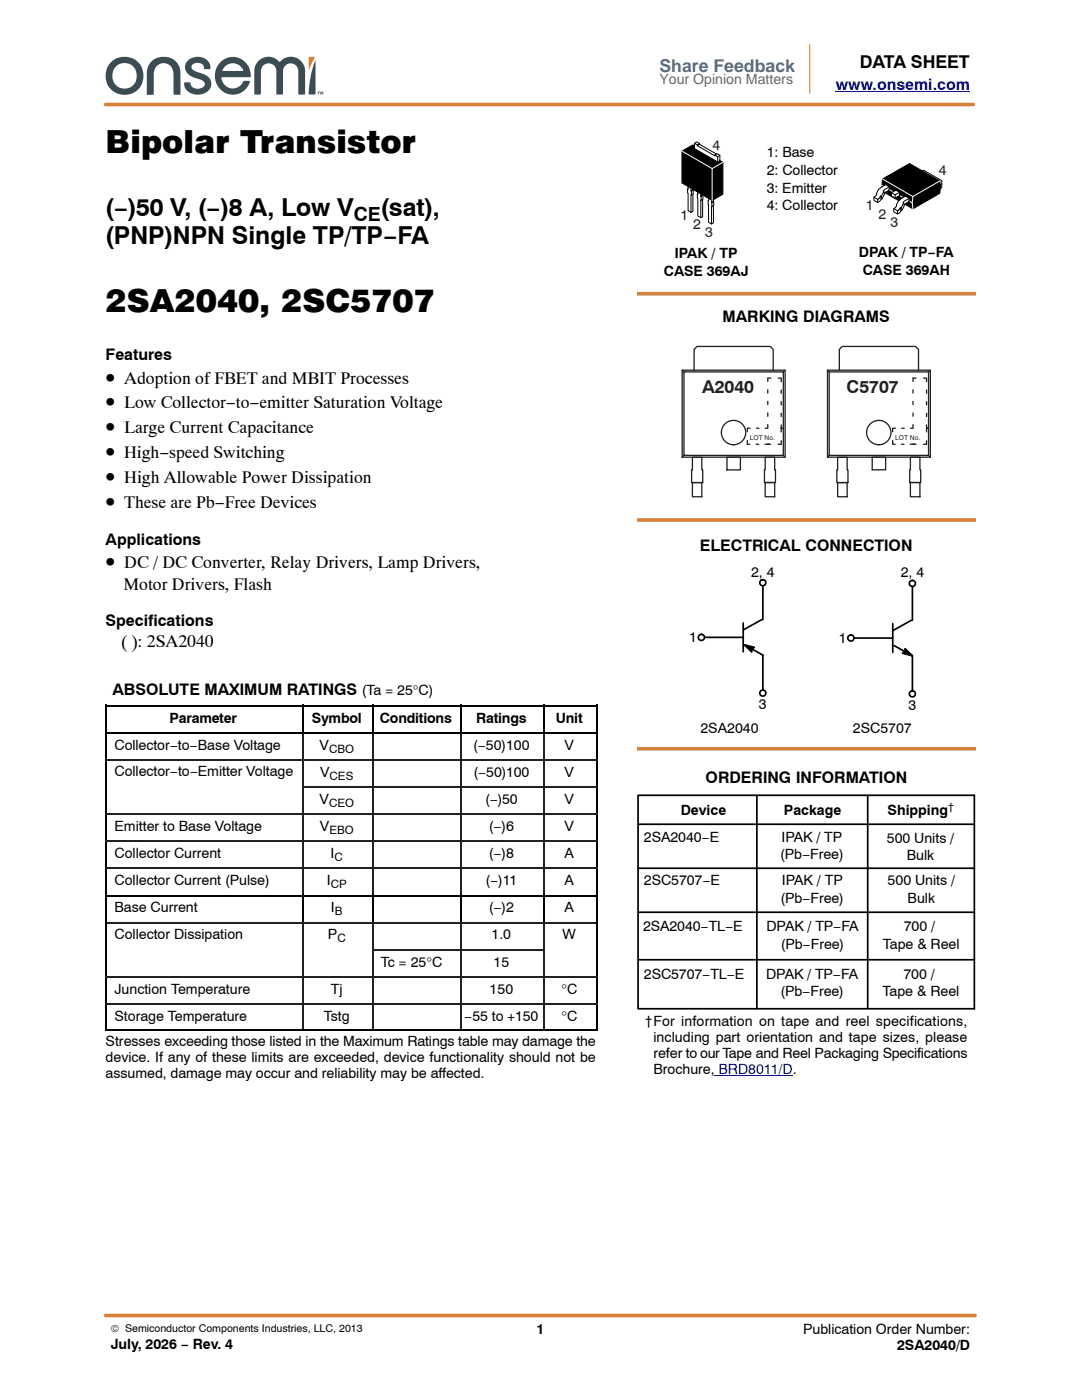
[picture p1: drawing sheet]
<svg xmlns="http://www.w3.org/2000/svg" width="216mm" height="279mm" viewBox="0 0 216 279" stroke-linecap="round" stroke-linejoin="round" font-family="sans-serif">
<path d="M61.6 11.4l1.3-.1-1.3 2.8z" fill-rule="evenodd" fill="#d98038"/>
<g fill="#3b4d54">
<path d="M45 13.1l-.6 .9 .1 .2 4-.1a2.21 2.21 0 0 0-3.5-1zM43.9 12.5a3.5 3.5 0 0 1 4.1-.8 3.5 3.5 0 0 1 1.9 3.7h-5.6a2.16 2.16 0 0 0 2.2 2.3 2.62 2.62 0 0 0 2.2-1.6l1.2 .1a3.6 3.6 0 0 1-4.5 2.5 3.6 3.6 0 0 1-2.4-4.5l.3-.9z" fill-rule="evenodd"/>
<path d="M37.4 12.1a2.75 2.75 0 0 1 4.6 1v.7h-1.2a1.38 1.38 0 0 0-1.1-1.2 1.38 1.38 0 0 0-1.5 .7 1.29 1.29 0 0 0 1.2 1.1l1 .3a2.06 2.06 0 0 1 1.8 2.1 2.06 2.06 0 0 1-2 2 2.54 2.54 0 0 1-3.4-2.3l1.1-.1a1.55 1.55 0 0 0 1.4 1.3 1.55 1.55 0 0 0 1.6-.9 2.27 2.27 0 0 0-1.9-1.2 2.14 2.14 0 0 1-1.6-3.5z" fill-rule="evenodd"/>
<path d="M30.3 12.2a3.4 3.4 0 0 1 3.6-.7 3.4 3.4 0 0 1 2.1 3.1v4.2l-.1 .1h-1.2l-.1-.4a16.4 16.4 0 0 0-.2-4.8 1.95 1.95 0 0 0-2.3-1 1.95 1.95 0 0 0-1.4 2.1v4.1h-1.4v-1.2a14 14 0 0 1 .3-4.5z" fill-rule="evenodd"/>
<path d="M23.1 13.3a2.54 2.54 0 0 0-.1 3.6 2.54 2.54 0 0 0 3.6 .1 2.57 2.57 0 0 0 .4-3.2 2.57 2.57 0 0 0-3.1-1zM21 15.1a3.8 3.8 0 0 1 7.6 0 3.8 3.8 0 0 1-7.6 0z" fill-rule="evenodd"/>
<path d="M62.9 12.1l.1 6.6-.2 .2-1.2-.1a19 19 0 0 1 1.3-6.7z" fill-rule="evenodd"/>
<path d="M51.6 12.2a2.87 2.87 0 0 1 4.2 .1 2.88 2.88 0 0 1 3.2-.8 2.88 2.88 0 0 1 1.9 2.7v4.5l-.2 .2h-1l-.2-.2v-4.5a1.53 1.53 0 0 0-1.5-1.6 1.53 1.53 0 0 0-1.5 1.6v4.5l-.2 .2h-1l-.2-.2v-4.5a1.54 1.54 0 0 0-1.5-1.6 1.54 1.54 0 0 0-1.5 1.6v4.5l-.2 .2h-1l-.2-.2 .1-5 .2-.8z" fill-rule="evenodd"/>
<path d="M63.4 18.3h.4l-.1 .1v.5h-.2v-.5z" fill-rule="evenodd"/>
<path d="M63.9 18.3h.2l.1 .4 .1-.4h.2v.6h-.1v-.5l-.1 .4h-.1l-.2-.4v.5h-.1z" fill-rule="evenodd"/>
</g>
<path d="M166.8 18.3h26.7M142.6 214.6h15.6" fill="none" stroke="#00f" stroke-width=".2"/>
<path d="M21.1 20.9h173.1M127.1 58.6h67.5M127.1 103.8h67.5M127.1 149.4h67.5M21.1 262.5h173.5" fill="none" stroke="#d98038" stroke-width=".72"/>
<g fill="none" stroke="#000" stroke-width=".32">
<path d="M21.1 140.8h98.1M21.1 146.2h98.1M21.2 140.7v65M60.4 140.7v5.4M74.3 140.7v5.4M92.1 140.7v5.4M108.5 140.7v5.4M119 140.7v65M21.1 178.7h98.1M60.4 178.6v5.4M74.3 178.6v5.4M92.1 178.6v5.4"/>
<path d="M108.5 178.6v5.4M21.1 205.5h98.1"/>
</g>
<g fill="none" stroke="#241f21" stroke-width=".32">
<path d="M21.1 151.7h98.1M60.3 157.1h58.9M60.4 146.1v32.5M74.3 146.1v32.5M92.1 146.1v32.5M108.5 146.1v32.5M21.1 162.5h98.1M21.1 167.9h98.1M21.1 173.3h98.1M21.1 184.1h98.1M21.1 195h98.1M60.4 184v21.7"/>
<path d="M74.2 189.6h34.1M74.3 184v21.7M92.1 184v21.7M108.5 184v21.7M21.1 200.4h98.1"/>
</g>
<path d="M127.3 158.7h67.1v42.6h-67.1zM151 158.7v42.6M173.1 158.7v42.5M127.3 164.5h67.1M127.3 173.3h67.1M127.3 182.1h67.1M127.3 191.5h67.1" fill="none" stroke="#000" stroke-width=".34"/>
<path d="M176.1 35.7l5.4-3.1 6 3.5 .2 1.2-.2 1.3-5.3 3.1-6.1-3.5-.1-1.1z" fill-rule="evenodd" fill="#000" stroke="#000" stroke-width=".2"/>
<path d="M182.9 34.3v.7l4.7 2.6M182.9 34.3l.4-.2h1.1l3.5 2v1.3l-.3 .2v-.7M182.9 34.3l4.7 2.6M187.9 36.7l-.3 .2" fill="none" stroke="#000" stroke-width=".2"/>
<path d="M176 37l6 3.5M176.1 35.7l6 3.5M187.5 36.1l-5.3 3.1-.2 1.3M182 40.5l.2 1.2" fill="none" stroke="#fff" stroke-width=".2"/>
<path d="M175.3 37.8l1.4-.9 .8 .4-.1 .7-.9 .5-.5 1.2h-.2l-.2 .4-.5 .3-.7-.4v-.6l.4-.4z" fill-rule="evenodd" fill="#fff"/>
<g fill="none" stroke="#000" stroke-width=".2">
<path d="M174.4 39.4l.7 .4M174.9 38.7v.1M175.1 39.8v.6M175.4 39.6l-.3 .2M175.7 39.1h.2M175.7 39.1l-.4 .6M175.7 39.1l.1 .6M175.9 39.1l.1 .6M176.4 38.3l-.5 .8M176.4 38.3v.3M176.5 37.8l-.3 .3 .2 .2M177.4 38l-.9 .5-.5 1.2h-.2l-.4 .5-.3 .2-.7-.4v-.6l.4-.4 .5-1.2 .5-.4 .9-.5 .8 .4-.1 .7"/>
<path d="M177.5 37.3l-1 .5"/>
</g>
<path d="M177.9 38.5l.9-.5 .7 .4v.6l-.9 .5-.7-.4z" fill-rule="evenodd" fill="#fff"/>
<path d="M177.9 38.5l.9-.5 .7 .4v.6l-.9 .5-.7-.4zM177.9 38.5l.7 .4M178.6 38.9v.6M179.5 38.4l-.9 .5" fill="none" stroke="#000" stroke-width=".2"/>
<path d="M179.3 40l1.4-.9 .7 .5v.6l-.9 .6-.5 1.2-.9 .7-.8-.4v-.7l.5-.3z" fill-rule="evenodd" fill="#fff"/>
<g fill="none" stroke="#000" stroke-width=".2">
<path d="M181.4 39.6l-1.2 .8M178.3 41.6l.8 .5M178.9 41v.1M179.1 42.1v.6M179.3 41.9l-.2 .2M179.3 40l1.4-.9 .7 .5v.6l-.9 .6-.5 1.2-.9 .7-.8-.4v-.7l.5-.3zM179.7 41.4l-.5 .6M179.7 41.4l.1 .6M179.8 41.4h-.1M179.8 41.4l.2 .6M180.2 40.4l.1 .1M180.3 40.5l-.5 .9"/>
<path d="M180.3 40.5l.1 .4"/>
</g>
<path d="M137.3 36.7l.4-.2 .6 .4v5.3l-.4 .2-.6-.4-.1-3.5z" fill-rule="evenodd" fill="#fff"/>
<path d="M137.3 36.7l.6 .4M137.3 37.7h-.1M137.3 36.7l.4-.2 .6 .4v5.3l-.4 .2-.6-.4-.1-3.5zM137.9 37.1v5.3M138.3 36.9l-.4 .2M138.3 37.9l-.4 .2M138.3 38.7l-.3 .2M138.3 37.9l-.3 .2" fill="none" stroke="#000" stroke-width=".2"/>
<path d="M139.2 37.8l.4-.2 .6 .3v5.3l-.4 .2-.6-.3-.1-3.6z" fill-rule="evenodd" fill="#fff"/>
<path d="M139.2 37.8l.6 .3M139.2 38.7l-.1 .1M139.2 37.8l.4-.2 .6 .3v5.3l-.4 .2-.6-.3-.1-3.6zM139.8 38.1v5.3M140.2 37.9l-.4 .2M140.2 39l-.4 .2M140.2 39.8l-.3 .2M140.3 39l-.4 .2" fill="none" stroke="#000" stroke-width=".2"/>
<path d="M141.4 39.1l.4-.3 .6 .4v5.3l-.4 .2-.6-.3z" fill-rule="evenodd" fill="#fff"/>
<path d="M141.4 39.1l.6 .3M141.4 40h-.1M141.4 39.1l.4-.3 .6 .4v5.3l-.4 .2-.6-.3zM142 39.4v5.3M142.4 39.2l-.4 .2M142.4 40.2l-.4 .2M142.4 41l-.4 .2M142.4 40.2l-.4 .3" fill="none" stroke="#000" stroke-width=".2"/>
<path d="M136.1 30.2l2.1-1.3 6 3.5v6.4l-2.1 1.2-6-3.5z" fill-rule="evenodd" fill="#000" stroke="#000" stroke-width=".2"/>
<path d="M136.1 30.2l6 3.4M142.1 33.6v6.4M144.2 32.4l-2.1 1.2" fill="none" stroke="#fff" stroke-width=".2"/>
<path d="M138.6 28.6l.4-.3 .6 .4v.1l4 2.2v1.1l-.4 .2-4.6-2.6z" fill-rule="evenodd" fill="#fff"/>
<path d="M138.6 28.6l.4-.3 .6 .4v.1l4 2.2v1.1l-.4 .2-4.6-2.6zM138.6 28.6l.6 .3M139.2 29.1l3.4 2v-.2M139.2 28.9v.2M139.6 28.7l-.4 .2M139.6 28.8l-.4 .3M142.6 30.9l.6 .4v1M143 30.7l-.4 .2M143.6 31l-.4 .3" fill="none" stroke="#000" stroke-width=".2"/>
<path d="M169.8 127.3h8.3M178.4 128.8l3.7 2.1v7M180.6 129.5l1.5 1.4-2-.5 .5-.3zM181.8 123.8l-3.6 2" fill="none" stroke="#000" stroke-width=".34"/>
<path d="M180.6 129.5l1.5 1.4-2-.5 .5-.3z" fill="#000"/>
<circle cx="182.1" cy="138.5" r=".61" fill="#fff"/>
<circle cx="182.1" cy="138.5" r=".61" fill="none" stroke="#000" stroke-width=".34"/>
<circle cx="169.8" cy="127.3" r=".61" fill="#fff"/>
<g fill="none" stroke="#000" stroke-width=".34">
<path d="M182.1 116.8v7M178.1 124.5v5.7"/>
<circle cx="169.8" cy="127.3" r=".61"/>
</g>
<circle cx="182.1" cy="116.4" r=".61" fill="#fff"/>
<g fill="none" stroke="#000" stroke-width=".34">
<path d="M139.9 127.2h8.4M148.6 128.7l3.6 2v7M148.6 128.7l1.9 .5-.5 .3v.6zM152 123.7l-3.7 2"/>
<circle cx="182.1" cy="116.4" r=".61"/>
</g>
<path d="M148.6 128.7l1.9 .5-.5 .3v.6z" fill="#000"/>
<circle cx="152.2" cy="138.3" r=".61" fill="#fff"/>
<circle cx="152.2" cy="138.3" r=".61" fill="none" stroke="#000" stroke-width=".34"/>
<circle cx="140" cy="127.2" r=".61" fill="#fff"/>
<g fill="none" stroke="#000" stroke-width=".34">
<path d="M152.2 116.7v7M148.3 124.3v5.8"/>
<circle cx="140" cy="127.2" r=".61"/>
</g>
<circle cx="152.2" cy="116.3" r=".61" fill="#fff"/>
<circle cx="152.2" cy="116.3" r=".61" fill="none" stroke="#000" stroke-width=".34"/>
<g fill="none" stroke="#241f21" stroke-width=".26">
<path d="M136.1 73.9l.4 .3M136.1 73.9h20.6v17.3h-20.6zM136.5 74.2h19.8v16.7h-19.8zM138.5 73.9v-4.2l.6-.6h14.6l.6 .6v4.2M156.7 73.9l-.4 .3M165.1 73.9l.4 .3M165.1 73.9h20.5v17.3h-20.5zM165.5 74.2h19.8v16.7h-19.8zM167.5 73.9v-4.2l.6-.6h14.6l.6 .6v4.2M185.6 73.9l-.3 .3M136.5 90.9l-.4 .4M138.2 91.3h1.8l.2 5h-2.2z"/>
<path d="M138.2 96.3h1.8v2.8h-1.8zM145.1 91.2h2.6v2.6h-2.6zM152.7 91.2h1.9l.1 5.1h-2.2zM152.7 96.3h1.9v2.8h-1.9zM156.3 90.9l.4 .3M165.5 90.9l-.4 .3M167.1 96.3h1.9v2.8h-1.9zM167.1 91.3h1.9l.2 5h-2.2zM174 91.2h2.7v2.6h-2.7zM181.7 91.2h1.9l.1 5.1h-2.2zM181.7 96.3h1.9v2.8h-1.9zM185.3 90.9l.3 .3"/>
<circle cx="146.4" cy="86.3" r="2.43"/>
<circle cx="175.4" cy="86.3" r="2.43"/>
</g>
<path d="M153.2 75.5v10M182.2 75.5v10M153.2 88.7h.1M155.9 85.5h.1M155.9 85.5v-10M182.2 88.7h.1M184.9 85.5h.1M184.9 85.5v-10" fill="none" stroke="#241f21" stroke-width=".26" stroke-dasharray=".7 1.7"/>
<path d="M155.9 75.5h-2.7M184.9 75.5h-2.7M153.2 88.7h2.7M182.2 88.7h2.7" fill="none" stroke="#241f21" stroke-width=".26" stroke-dasharray=".6 1.5"/>
<path d="M149.1 88.7h4.1M153.2 85.5h-4.1M178.1 88.7h4.1M182.2 85.5h-4.1" fill="none" stroke="#241f21" stroke-width=".26" stroke-dasharray=".5 1.3"/>
<path d="M149.1 85.5v3.2M155.9 88.7v-3.2M178.1 85.5v3.2M184.9 88.7v-3.2" fill="none" stroke="#241f21" stroke-width=".26" stroke-dasharray=".7 1.8"/>
<path d="M161.6 8.8v9.9" fill="none" stroke="#fa711d" stroke-width=".2"/>
<g font-size="6.3">
<text x="21.1" y="30.4">Bipolar Transistor</text>
<text x="21.1" y="62.2">2SA2040, 2SC5707</text>
</g>
<g font-size="4.9">
<text x="21.1" y="43.1">(−)50 V, (−)8 A, Low V</text>
<text x="76" y="43.1">(sat),</text>
<text x="21.1" y="48.8">(PNP)NPN Single TP/TP−FA</text>
</g>
<g font-size="4.2">
<text x="21.1" y="76.5">•</text>
<text x="21.1" y="81.5">•</text>
<text x="21.1" y="86.5">•</text>
<text x="21.1" y="91.4">•</text>
<text x="21.1" y="96.4">•</text>
<text x="21.1" y="101.4">•</text>
<text x="21.1" y="113.4">•</text>
</g>
<text font-size="3.9" x="70.6" y="44.2">CE</text>
<text font-size="3.5" fill="#2a78b8" x="131.6" y="14.3">Share Feedback</text>
<g font-size="3.5">
<text x="171.5" y="13.6">DATA SHEET</text>
<text x="24.8" y="76.5">Adoption of FBET and MBIT Processes</text>
<text x="24.8" y="81.5">Low Collector−to−emitter Saturation Voltage</text>
<text x="24.8" y="86.5">Large Current Capacitance</text>
<text x="24.8" y="91.4">High−speed Switching</text>
<text x="24.8" y="96.4">High Allowable Power Dissipation</text>
<text x="24.8" y="101.4">These are Pb−Free Devices</text>
<text x="24.8" y="113.4">DC / DC Converter, Relay Drivers, Lamp Drivers,</text>
<text x="24.6" y="117.8">Motor Drivers, Flash</text>
<text x="24.2" y="129.1">( ): 2SA2040</text>
</g>
<g font-size="3.5" fill="#241f21">
<text x="140.1" y="78.5">A2040</text>
<text x="168.9" y="78.5">C5707</text>
</g>
<text font-size="3.2" fill="#00f" x="166.8" y="18">www.onsemi.com</text>
<g font-size="3.2">
<text x="144.2" y="64.4">MARKING DIAGRAMS</text>
<text x="21.1" y="71.9">Features</text>
<text x="21.1" y="108.7">Applications</text>
<text x="139.7" y="110">ELECTRICAL CONNECTION</text>
<text x="21.1" y="125">Specifications</text>
<text x="22.4" y="138.7">ABSOLUTE MAXIMUM RATINGS</text>
<text x="140.8" y="156.3">ORDERING INFORMATION</text>
</g>
<text font-size="2.8" fill="#646669" x="131.6" y="16.8">Your Opinion Matters</text>
<g font-size="2.8" fill="#241f21">
<text x="142.2" y="29.9">4</text>
<text x="187.3" y="34.9">4</text>
<text x="172.8" y="41.9">1</text>
<text x="135.8" y="43.9">1</text>
<text x="138.3" y="45.8">2</text>
<text x="140.7" y="47.3">3</text>
<text x="175.3" y="43.7">2</text>
<text x="177.7" y="45.2">3</text>
</g>
<g font-size="2.8">
<text x="153" y="31.4">1: Base</text>
<text x="153" y="34.9">2: Collector</text>
<text x="153" y="38.4">3: Emitter</text>
<text x="153" y="41.9">4: Collector</text>
<text x="134.7" y="51.5">IPAK / TP</text>
<text x="171.4" y="51.4">DPAK / TP−FA</text>
<text x="132.5" y="55">CASE 369AJ</text>
<text x="172.2" y="54.9">CASE 369AH</text>
<text x="149.9" y="115.1">2, 4</text>
<text x="179.7" y="115.2">2, 4</text>
<text x="137.5" y="128.1">1</text>
<text x="167.4" y="128.2">1</text>
<text x="72.2" y="138.7">(Ta = 25°C)</text>
<text x="151.4" y="141.5">3</text>
<text x="181.3" y="141.7">3</text>
<text x="22.9" y="149.6">Collector−to−Base Voltage</text>
<text x="33.8" y="144.2">Parameter</text>
<text x="62.2" y="144.2">Symbol</text>
<text x="63.8" y="149.6">V</text>
<text x="75.8" y="144.2">Conditions</text>
<text x="94.4" y="149.6">(−50)100</text>
<text x="95" y="144.2">Ratings</text>
<text x="110.9" y="144.2">Unit</text>
<text x="112.7" y="149.6">V</text>
<text x="139.8" y="146.3">2SA2040</text>
<text x="170.2" y="146.3">2SC5707</text>
<text x="22.9" y="155">Collector−to−Emitter Voltage</text>
<text x="63.9" y="155">V</text>
<text x="94.5" y="155">(−50)100</text>
<text x="112.7" y="155">V</text>
<text x="63.8" y="160.4">V</text>
<text x="96.8" y="160.4">(−)50</text>
<text x="112.7" y="160.4">V</text>
<text x="22.9" y="165.9">Emitter to Base Voltage</text>
<text x="63.8" y="165.9">V</text>
<text x="97.5" y="165.9">(−)6</text>
<text x="112.7" y="165.9">V</text>
<text x="128.5" y="168">2SA2040−E</text>
<text x="135.8" y="162.7">Device</text>
<text x="155.9" y="168">IPAK / TP</text>
<text x="156.4" y="162.7">Package</text>
<text x="177.1" y="162.7">Shipping</text>
<text x="22.9" y="171.3">Collector Current</text>
<text x="66" y="171.3">I</text>
<text x="97.5" y="171.3">(−)8</text>
<text x="112.7" y="171.3">A</text>
<text x="155.7" y="171.5">(Pb−Free)</text>
<text x="177" y="168.1">500 Units /</text>
<text x="180.9" y="171.6">Bulk</text>
<text x="22.9" y="176.7">Collector Current (Pulse)</text>
<text x="65.2" y="176.7">I</text>
<text x="96.9" y="176.7">(−)11</text>
<text x="112.7" y="176.7">A</text>
<text x="128.5" y="176.7">2SC5707−E</text>
<text x="156" y="176.7">IPAK / TP</text>
<text x="177.1" y="176.7">500 Units /</text>
<text x="22.9" y="182.1">Base Current</text>
<text x="66" y="182.1">I</text>
<text x="97.5" y="182.1">(−)2</text>
<text x="112.7" y="182.1">A</text>
<text x="128.3" y="185.9">2SA2040−TL−E</text>
<text x="152.9" y="185.9">DPAK / TP−FA</text>
<text x="155.7" y="180.2">(Pb−Free)</text>
<text x="180.3" y="185.9">700 /</text>
<text x="181.1" y="180.2">Bulk</text>
<text x="22.9" y="187.4">Collector Dissipation</text>
<text x="65.4" y="187.4">P</text>
<text x="98.1" y="187.5">1.0</text>
<text x="112.3" y="187.4">W</text>
<text x="155.8" y="189.4">(Pb−Free)</text>
<text x="176.2" y="189.4">Tape &amp; Reel</text>
<text x="76" y="192.9">Tc = 25°C</text>
<text x="98.5" y="192.9">15</text>
<text x="128.5" y="195.3">2SC5707−TL−E</text>
<text x="152.9" y="195.3">DPAK / TP−FA</text>
<text x="180.3" y="195.3">700 /</text>
<text x="22.9" y="198.3">Junction Temperature</text>
<text x="22.9" y="203.8">Storage Temperature</text>
<text x="64.6" y="203.8">Tstg</text>
<text x="66" y="198.3">Tj</text>
<text x="92.6" y="203.8">−55 to +150</text>
<text x="97.7" y="198.3">150</text>
<text x="112" y="198.3">°C</text>
<text x="112" y="203.8">°C</text>
<text x="155.7" y="198.8">(Pb−Free)</text>
<text x="176.1" y="198.8">Tape &amp; Reel</text>
<text x="21.1" y="208.8">Stresses exceeding those listed in the Maximum Ratings table may damage the</text>
<text x="128.7" y="204.8">†For information on tape and reel specifications,</text>
<text x="130.4" y="208">including part orientation and tape sizes, please</text>
<text x="21.1" y="212">device. If any of these limits are exceeded, device functionality should not be</text>
<text x="21.1" y="215.1">assumed, damage may occur and reliability may be affected.</text>
<text x="130.4" y="211.1">refer to our Tape and Reel Packaging Specifications</text>
<text x="130.4" y="214.3">Brochure, BRD8011/D.</text>
<text x="22.1" y="269.3">July, 2026 − Rev. 4</text>
<text x="107" y="266.2">1</text>
<text x="160.3" y="266.2">Publication Order Number:</text>
<text x="179" y="269.4">2SA2040/D</text>
</g>
<g font-size="2.3">
<text x="65.7" y="150.2">CBO</text>
<text x="65.8" y="155.6">CES</text>
<text x="65.7" y="161">CEO</text>
<text x="189.2" y="161.8">†</text>
<text x="65.7" y="166.5">EBO</text>
<text x="66.8" y="171.9">C</text>
<text x="66" y="177.3">CP</text>
<text x="66.8" y="182.7">B</text>
<text x="67.3" y="188">C</text>
</g>
<text font-size="2.1" x="22.1" y="265.9">© Semiconductor Components Industries, LLC, 2013</text>
<g font-size="1.3" fill="#241f21">
<text x="149.6" y="87.8">LOT No.</text>
<text x="178.6" y="87.8">LOT No.</text>
</g>
</svg>
